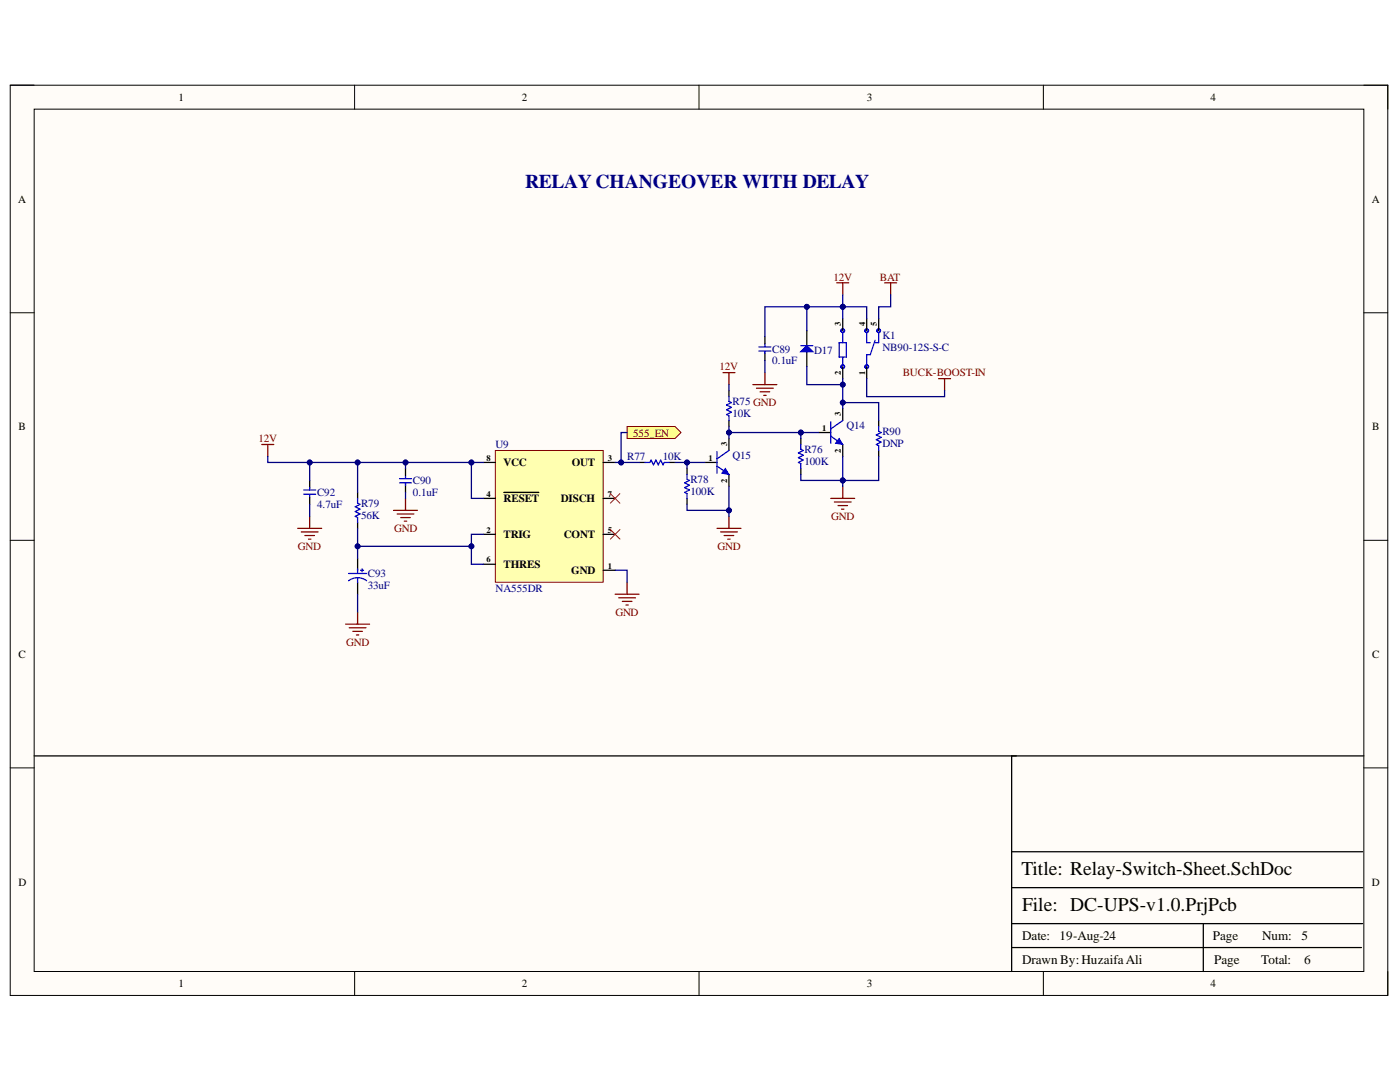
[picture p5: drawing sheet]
<svg xmlns="http://www.w3.org/2000/svg" width="279mm" height="216mm" viewBox="0 0 279 216" stroke-linecap="round" stroke-linejoin="round" font-family="sans-serif">
<path d="M2 17h275v181.6h-275z" fill-rule="evenodd" fill="#fffcf8"/>
<path d="M2 17h275v181.6h-275z" fill="none" stroke="#000" stroke-width=".2"/>
<path d="M6.8 21.8h265.4v172.1h-265.4z" fill-rule="evenodd" fill="#fffcf8"/>
<g fill="none" stroke="#000" stroke-width=".2">
<path d="M2 17h4.8M70.8 17v4.8M139.5 17v4.8M208.2 17v4.8M272.2 17h4.8v4.8M6.8 21.8h265.4v172.1h-265.4zM2 62.4h4.8M272.2 62.4h4.8M2 107.8h4.8M272.2 107.8h4.8M2 153.2h4.8M272.2 153.2h4.8"/>
<path d="M70.8 193.9v4.7M139.5 193.9v4.7M208.2 193.9v4.7M277 193.9v4.7"/>
</g>
<path d="M161 66v3M161 70.2v3M272.2 150.8h-70.3v43.1M201.9 177.1h70M201.9 170h70M201.9 189.1h69.8M201.9 184.3h70M240.1 184.3v9.6" fill="none" stroke="#000" stroke-width=".25"/>
<path d="M159.8 70.2l1.2-1.2 1.2 1.2z" fill="#00f"/>
<path d="M151.5 70.1h2.3M151.5 69.2h2.3M152.6 68.6v.5M152.6 70.1v.4M159.8 70.2l1.2-1.2 1.2 1.2zM159.8 69h2.4" fill="none" stroke="#00f" stroke-width=".25"/>
<path d="M167 56.4h2.4M168.2 56.4v2.4M176.6 56.4h2.3M177.7 56.4v2.4M150.3 76.7h4.7M151 77.5h3.3M151.7 78.2h1.9M152.4 78.9h.5M152.6 74.4v2.3M187.3 75.6h2.4M188.5 75.6v2.3" fill="none" stroke="#800000" stroke-width=".25"/>
<path d="M152.6 67.2v1.4M152.6 70.4v1.6" fill="none" stroke="#000" stroke-width=".25"/>
<path d="M98.9 89.9h21.5v26.3h-21.5z" fill-rule="evenodd" fill="#ffffb0"/>
<path d="M98.9 89.9h21.5v26.3h-21.5z" fill="none" stroke="#800000" stroke-width=".2"/>
<g fill="none" stroke="#000" stroke-width=".25">
<path d="M71.4 98.3v1.1M80.9 93.5v1.4M80.9 96.7v1.6M96.5 92.3h2.4M96.5 99.4h2.4M100.5 98.3h7M120.4 92.3h2.4M120.4 99.4h2.4M163.4 86.3h2.4M168.2 81.5v2.4M168.2 88.7v2.4M71.4 104.2v1.2"/>
<path d="M71.4 111.4v2.4M71.4 116.2v2.4M96.5 106.6h2.4M96.5 112.6h2.4M120.4 106.6h2.4M120.4 113.8h2.4"/>
</g>
<g fill="none" stroke="#00f" stroke-width=".25">
<path d="M71.4 99.4v1l.4 .2-.9 .5 .9 .5-.9 .5 .9 .5-.9 .4 .5 .3v.9M79.7 96.3h2.4M79.7 95.5h2.4M80.9 94.9v.5M80.9 96.3v.5M165.8 87l2.4 1.7M165.8 84.2v4.3M168.2 83.9l-2.4 1.7M69.6 115.9a2.98 2.98 0 0 1 3.6 0M69.6 114.4h3.6M71.4 113.5v.9M71.4 115.3v.9"/>
<path d="M72 113.8h.6M72.3 113.5v.6"/>
</g>
<g fill="none" stroke="#800000" stroke-width=".25">
<path d="M52.2 88.7h2.4M53.4 88.7v2.4M80.9 99.4v2.4M78.5 101.8h4.8M79.3 102.6h3.3M80 103.3h1.9M80.7 104h.5M122.8 118.6h4.7M123.5 119.3h3.3M125.2 116.2v2.4M69 124.5h4.8M69.7 125.3h3.3"/>
<path d="M70.4 126h1.9M71.1 126.7h.5M71.4 122.2v2.3M124.2 120h1.9M124.9 120.7h.5"/>
</g>
<path d="M121.8 98.5l1.9 1.9M123.7 98.5l-1.9 1.9M121.8 105.7l1.9 1.9M123.7 105.7l-1.9 1.9" fill="none" stroke="#f00" stroke-width=".2"/>
<path d="M167.5 87.5l.7 1.2-1.4-.2z" fill="#00f"/>
<path d="M167.5 87.5l.7 1.2-1.4-.2z" fill="none" stroke="#00f" stroke-width=".2"/>
<path d="M165.8 99.4h4.8M168.2 97.1v2.3M166.5 100.2h3.4M167.2 100.9h1.9M167.9 101.6h.5" fill="none" stroke="#800000" stroke-width=".25"/>
<path d="M140.7 92.3h2.4M145.5 87.5v2.4M145.5 94.7v2.4M159.8 87.5v1.2M159.8 93.5v1.2" fill="none" stroke="#000" stroke-width=".25"/>
<path d="M143.1 93l2.4 1.7M143.1 90.1v4.3M145.5 89.9l-2.4 1.7M159.8 88.7v1l.5 .2-1 .5 1 .4-1 .5 1 .5-1 .5 .5 .2v1" fill="none" stroke="#00f" stroke-width=".25"/>
<path d="M144.8 93.5l.7 1.2-1.5-.3z" fill="#00f"/>
<path d="M144.8 93.5l.7 1.2-1.5-.3z" fill="none" stroke="#00f" stroke-width=".2"/>
<path d="M145.5 77.9v1.2M127.5 92.3h1.2M133.5 92.3h1.2M137.1 93.5v1.2M137.1 99.4v1.2M145.5 83.9v1.2" fill="none" stroke="#000" stroke-width=".25"/>
<path d="M145.5 79.1v1l.5 .2-1 .5 1 .5-1 .5 1 .4-1 .5 .5 .3v.9M128.7 92.3h1l.2-.5 .5 1 .5-1 .5 1 .5-1 .4 1 .3-.5h.9M137.1 94.7v.9l.5 .3-1 .4 1 .5-1 .5 1 .5-1 .5 .5 .2v.9" fill="none" stroke="#00f" stroke-width=".25"/>
<path d="M144.3 74.4h2.4M145.5 74.4v2.3M143.1 105.4h4.8M143.8 106.1h3.4M144.5 106.9h1.9M145.2 107.6h.5M145.5 103v2.4" fill="none" stroke="#800000" stroke-width=".25"/>
<path d="M125.2 85.1h9.5l1.2 1.2-1.2 1.2h-9.5z" fill-rule="evenodd" fill="#ffff80"/>
<path d="M125.2 85.1h9.5l1.2 1.2-1.2 1.2h-9.5z" fill="none" stroke="#800000" stroke-width=".2"/>
<path d="M168.2 63.6v2.4M168.2 73.2v2.4M173 63.6v2.4M173 73.2v2.4M175.4 63.6v2.4M61.8 95.9v1.5M61.8 99.2v1.4M175.4 83.9v1.2M175.4 89.9v1.2M6.8 150.8h196.1" fill="none" stroke="#000" stroke-width=".25"/>
<g fill="none" stroke="#00f" stroke-width=".25">
<path d="M167.5 68.4h1.4v2.9h-1.4zM168.2 66.5v1.9M168.2 71.3v1.4M173 66.5v1.9h.7M174.6 67.9l-.9 2.9h-.7v1.9M175.4 66.5v1.9h-.8M60.6 97.8h2.4M60.6 98.6h2.4M61.8 97.3v.5M61.8 98.7v.5M175.4 85.1v1l.4 .2-.9 .5 .9 .5-.9 .4 .9 .5-.9 .5 .5 .2v1"/>
<circle cx="168.2" cy="73.2" r=".36"/>
<circle cx="168.2" cy="66" r=".36"/>
<circle cx="173" cy="73.2" r=".36"/>
<circle cx="173" cy="66" r=".36"/>
<circle cx="175.4" cy="66" r=".36"/>
</g>
<path d="M59.4 105.4h4.8M60.1 106.1h3.4M60.8 106.9h2M61.6 107.6h.4M61.8 103v2.4" fill="none" stroke="#800000" stroke-width=".25"/>
<path d="M152.6 72v2.4M161 73.2v3.5h7.2v-1.1" fill="none" stroke="#000080" stroke-width=".25"/>
<circle cx="168.2" cy="76.7" r=".48" fill="#000080"/>
<circle cx="168.2" cy="76.7" r=".48" fill="none" stroke="#000080" stroke-width=".2"/>
<path d="M177.7 58.8v2.4h-2.3v2.4M161 61.2v4.8M173 75.6v3.5h15.5v-1.2" fill="none" stroke="#000080" stroke-width=".25"/>
<circle cx="161" cy="61.2" r=".48" fill="#000080"/>
<circle cx="161" cy="61.2" r=".48" fill="none" stroke="#000080" stroke-width=".2"/>
<path d="M94.1 92.3v7.1h2.4" fill="none" stroke="#000080" stroke-width=".25"/>
<circle cx="94.1" cy="92.3" r=".48" fill="#000080"/>
<circle cx="94.1" cy="92.3" r=".48" fill="none" stroke="#000080" stroke-width=".2"/>
<path d="M80.9 92.3v1.2" fill="none" stroke="#000080" stroke-width=".25"/>
<circle cx="80.9" cy="92.3" r=".48" fill="#000080"/>
<circle cx="80.9" cy="92.3" r=".48" fill="none" stroke="#000080" stroke-width=".2"/>
<path d="M71.4 92.3v6M80.9 98.3v1.1" fill="none" stroke="#000080" stroke-width=".25"/>
<circle cx="71.4" cy="92.3" r=".48" fill="#000080"/>
<circle cx="71.4" cy="92.3" r=".48" fill="none" stroke="#000080" stroke-width=".2"/>
<path d="M71.4 118.6v3.6M96.5 106.6h-2.4v2.4h-22.7" fill="none" stroke="#000080" stroke-width=".25"/>
<circle cx="94.1" cy="109" r=".48" fill="#000080"/>
<circle cx="94.1" cy="109" r=".48" fill="none" stroke="#000080" stroke-width=".2"/>
<circle cx="71.4" cy="109" r=".48" fill="#000080"/>
<circle cx="71.4" cy="109" r=".48" fill="none" stroke="#000080" stroke-width=".2"/>
<path d="M94.1 109v3.6h2.4" fill="none" stroke="#000080" stroke-width=".25"/>
<circle cx="94.1" cy="109" r=".48" fill="#000080"/>
<circle cx="94.1" cy="109" r=".48" fill="none" stroke="#000080" stroke-width=".2"/>
<path d="M159.8 94.7v1.2h8.4M122.8 113.8h2.4v2.4" fill="none" stroke="#000080" stroke-width=".25"/>
<circle cx="168.2" cy="95.9" r=".48" fill="#000080"/>
<circle cx="168.2" cy="95.9" r=".48" fill="none" stroke="#000080" stroke-width=".2"/>
<path d="M163.4 86.3h-3.6v1.2" fill="none" stroke="#000080" stroke-width=".25"/>
<circle cx="159.8" cy="86.3" r=".48" fill="#000080"/>
<circle cx="159.8" cy="86.3" r=".48" fill="none" stroke="#000080" stroke-width=".2"/>
<path d="M168.2 61.2v2.4" fill="none" stroke="#000080" stroke-width=".25"/>
<circle cx="168.2" cy="61.2" r=".48" fill="#000080"/>
<circle cx="168.2" cy="61.2" r=".48" fill="none" stroke="#000080" stroke-width=".2"/>
<path d="M168.2 58.8v2.4" fill="none" stroke="#000080" stroke-width=".25"/>
<circle cx="168.2" cy="61.2" r=".48" fill="#000080"/>
<circle cx="168.2" cy="61.2" r=".48" fill="none" stroke="#000080" stroke-width=".2"/>
<path d="M145.5 86.3h14.3" fill="none" stroke="#000080" stroke-width=".25"/>
<circle cx="145.5" cy="86.3" r=".48" fill="#000080"/>
<circle cx="145.5" cy="86.3" r=".48" fill="none" stroke="#000080" stroke-width=".2"/>
<circle cx="159.8" cy="86.3" r=".48" fill="#000080"/>
<circle cx="159.8" cy="86.3" r=".48" fill="none" stroke="#000080" stroke-width=".2"/>
<path d="M145.5 76.7v1.2M134.7 92.3h6" fill="none" stroke="#000080" stroke-width=".25"/>
<circle cx="137.1" cy="92.3" r=".48" fill="#000080"/>
<circle cx="137.1" cy="92.3" r=".48" fill="none" stroke="#000080" stroke-width=".2"/>
<path d="M168.2 91.1v6" fill="none" stroke="#000080" stroke-width=".25"/>
<circle cx="168.2" cy="95.9" r=".48" fill="#000080"/>
<circle cx="168.2" cy="95.9" r=".48" fill="none" stroke="#000080" stroke-width=".2"/>
<path d="M173 63.6v-2.4h-20.4v6" fill="none" stroke="#000080" stroke-width=".25"/>
<circle cx="161" cy="61.2" r=".48" fill="#000080"/>
<circle cx="161" cy="61.2" r=".48" fill="none" stroke="#000080" stroke-width=".2"/>
<circle cx="168.2" cy="61.2" r=".48" fill="#000080"/>
<circle cx="168.2" cy="61.2" r=".48" fill="none" stroke="#000080" stroke-width=".2"/>
<path d="M137.1 100.6v1.2h8.4" fill="none" stroke="#000080" stroke-width=".25"/>
<circle cx="145.5" cy="101.8" r=".48" fill="#000080"/>
<circle cx="145.5" cy="101.8" r=".48" fill="none" stroke="#000080" stroke-width=".2"/>
<path d="M137.1 92.3v1.2" fill="none" stroke="#000080" stroke-width=".25"/>
<circle cx="137.1" cy="92.3" r=".48" fill="#000080"/>
<circle cx="137.1" cy="92.3" r=".48" fill="none" stroke="#000080" stroke-width=".2"/>
<path d="M145.5 97.1v5.9" fill="none" stroke="#000080" stroke-width=".25"/>
<circle cx="145.5" cy="101.8" r=".48" fill="#000080"/>
<circle cx="145.5" cy="101.8" r=".48" fill="none" stroke="#000080" stroke-width=".2"/>
<path d="M71.4 105.4v6" fill="none" stroke="#000080" stroke-width=".25"/>
<circle cx="71.4" cy="109" r=".48" fill="#000080"/>
<circle cx="71.4" cy="109" r=".48" fill="none" stroke="#000080" stroke-width=".2"/>
<path d="M125.2 86.3h-1.2v6" fill="none" stroke="#000080" stroke-width=".25"/>
<circle cx="124" cy="92.3" r=".48" fill="#000080"/>
<circle cx="124" cy="92.3" r=".48" fill="none" stroke="#000080" stroke-width=".2"/>
<path d="M122.8 92.3h4.7" fill="none" stroke="#000080" stroke-width=".25"/>
<circle cx="124" cy="92.3" r=".48" fill="#000080"/>
<circle cx="124" cy="92.3" r=".48" fill="none" stroke="#000080" stroke-width=".2"/>
<path d="M61.8 92.3v3.6M61.8 100.6v2.4" fill="none" stroke="#000080" stroke-width=".25"/>
<circle cx="61.8" cy="92.3" r=".48" fill="#000080"/>
<circle cx="61.8" cy="92.3" r=".48" fill="none" stroke="#000080" stroke-width=".2"/>
<path d="M145.5 85.1v2.4" fill="none" stroke="#000080" stroke-width=".25"/>
<circle cx="145.5" cy="86.3" r=".48" fill="#000080"/>
<circle cx="145.5" cy="86.3" r=".48" fill="none" stroke="#000080" stroke-width=".2"/>
<path d="M53.4 91.1v1.2h43.1" fill="none" stroke="#000080" stroke-width=".25"/>
<circle cx="94.1" cy="92.3" r=".48" fill="#000080"/>
<circle cx="94.1" cy="92.3" r=".48" fill="none" stroke="#000080" stroke-width=".2"/>
<circle cx="80.9" cy="92.3" r=".48" fill="#000080"/>
<circle cx="80.9" cy="92.3" r=".48" fill="none" stroke="#000080" stroke-width=".2"/>
<circle cx="71.4" cy="92.3" r=".48" fill="#000080"/>
<circle cx="71.4" cy="92.3" r=".48" fill="none" stroke="#000080" stroke-width=".2"/>
<circle cx="61.8" cy="92.3" r=".48" fill="#000080"/>
<circle cx="61.8" cy="92.3" r=".48" fill="none" stroke="#000080" stroke-width=".2"/>
<path d="M168.2 80.3h7.2v3.6" fill="none" stroke="#000080" stroke-width=".25"/>
<circle cx="168.2" cy="80.3" r=".48" fill="#000080"/>
<circle cx="168.2" cy="80.3" r=".48" fill="none" stroke="#000080" stroke-width=".2"/>
<path d="M175.4 91.1v4.8h-7.2" fill="none" stroke="#000080" stroke-width=".25"/>
<circle cx="168.2" cy="95.9" r=".48" fill="#000080"/>
<circle cx="168.2" cy="95.9" r=".48" fill="none" stroke="#000080" stroke-width=".2"/>
<path d="M168.2 76.7v4.8" fill="none" stroke="#000080" stroke-width=".25"/>
<circle cx="168.2" cy="80.3" r=".48" fill="#000080"/>
<circle cx="168.2" cy="80.3" r=".48" fill="none" stroke="#000080" stroke-width=".2"/>
<circle cx="168.2" cy="76.7" r=".48" fill="#000080"/>
<circle cx="168.2" cy="76.7" r=".48" fill="none" stroke="#000080" stroke-width=".2"/>
<text font-size="3.9" fill="#000080" x="104.8" y="37.5">RELAY CHANGEOVER WITH DELAY</text>
<g font-size="3.9">
<text x="203.8" y="174.6">Title: Relay-Switch-Sheet.SchDoc</text>
<text x="204" y="181.8">File: DC-UPS-v1.0.PrjPcb</text>
</g>
<g font-size="2.6">
<text x="204" y="187.6">Date:</text>
<text x="211.5" y="187.6">19-Aug-24</text>
<text x="242.1" y="187.6">Page</text>
<text x="251.9" y="187.6">Num:</text>
<text x="259.7" y="187.6">5</text>
<text x="204" y="192.4">Drawn By: HuzaifaAli</text>
<text x="242.3" y="192.4">Page</text>
<text x="251.7" y="192.4">Total:</text>
<text x="260.3" y="192.4">6</text>
</g>
<g font-size="2.2">
<text x="35.6" y="20.1">1</text>
<text x="104.1" y="20.1">2</text>
<text x="173" y="20.1">3</text>
<text x="241.6" y="20.1">4</text>
<text x="3.6" y="40.4">A</text>
<text x="273.8" y="40.4">A</text>
<text x="3.7" y="85.8">B</text>
<text x="273.9" y="85.8">B</text>
<text x="100.5" y="93">VCC</text>
<text x="114.1" y="93">OUT</text>
<text x="100.5" y="100.2">RESET</text>
<text x="111.9" y="100.2">DISCH</text>
<text x="100.5" y="107.4">TRIG</text>
<text x="112.5" y="107.4">CONT</text>
<text x="100.5" y="113.4">THRES</text>
<text x="114" y="114.6">GND</text>
<text x="3.7" y="131.3">C</text>
<text x="273.9" y="131.3">C</text>
<text x="3.7" y="176.7">D</text>
<text x="273.8" y="176.7">D</text>
<text x="35.6" y="197">1</text>
<text x="104.1" y="197">2</text>
<text x="173" y="197">3</text>
<text x="241.6" y="197">4</text>
</g>
<g font-size="2.2" fill="#800000">
<text x="166.4" y="56">12V</text>
<text x="175.6" y="56">BAT</text>
<text x="143.6" y="73.9">12V</text>
<text x="180.2" y="75.1">BUCK-BOOST-IN</text>
<text x="51.6" y="88.3">12V</text>
<text x="126.4" y="87.1">555_EN</text>
<text x="78.7" y="106.2">GND</text>
<text x="165.9" y="103.8">GND</text>
<text x="59.5" y="109.8">GND</text>
<text x="143.2" y="109.8">GND</text>
<text x="122.8" y="123">GND</text>
<text x="69.1" y="128.9">GND</text>
</g>
<g font-size="2.2" fill="#000080">
<text x="154.1" y="70.4">C89</text>
<text x="162.5" y="70.7">D17</text>
<text x="176.1" y="67.6">K1</text>
<text x="176.1" y="70">NB90-12S-S-C</text>
<text x="154.1" y="72.7">0.1uF</text>
<text x="146.2" y="80.8">R75 GND</text>
<text x="146.2" y="83.2">10K</text>
<text x="98.9" y="89.5">U9</text>
<text x="168.9" y="85.7">Q14</text>
<text x="176.1" y="86.8">R90</text>
<text x="176.1" y="89.2">DNP</text>
<text x="125.2" y="91.8">R77</text>
<text x="132.3" y="91.8">10K</text>
<text x="146.2" y="91.6">Q15</text>
<text x="160.5" y="90.4">R76</text>
<text x="160.5" y="92.8">100K</text>
<text x="63.3" y="99">C92</text>
<text x="63.3" y="101.4">4.7uF</text>
<text x="72.1" y="101.1">R79</text>
<text x="82.4" y="96.7">C90</text>
<text x="82.4" y="99">0.1uF</text>
<text x="137.8" y="96.4">R78</text>
<text x="137.8" y="98.8">100K</text>
<text x="72.1" y="103.6">56K</text>
<text x="73.4" y="115.2">C93</text>
<text x="73.4" y="117.6">33uF</text>
<text x="98.9" y="118.1">NA555DR</text>
</g>
<g font-size="1.7">
<text x="167.8" y="65" transform="rotate(-90 167.8 65)">3</text>
<text x="172.6" y="65" transform="rotate(-90 172.6 65)">4</text>
<text x="175" y="65" transform="rotate(-90 175 65)">5</text>
<text x="167.8" y="74.9" transform="rotate(-90 167.8 74.9)">2</text>
<text x="172.6" y="74.8" transform="rotate(-90 172.6 74.8)">1</text>
<text x="167.8" y="83" transform="rotate(-90 167.8 83)">3</text>
<text x="145.1" y="89" transform="rotate(-90 145.1 89)">3</text>
<text x="164.1" y="86">1</text>
<text x="97.1" y="91.9">8</text>
<text x="121.3" y="91.9">3</text>
<text x="141.4" y="91.9">1</text>
<text x="167.8" y="90.4" transform="rotate(-90 167.8 90.4)">2</text>
<text x="97.1" y="99.1">4</text>
<text x="121.3" y="99.1">7</text>
<text x="145.1" y="96.4" transform="rotate(-90 145.1 96.4)">2</text>
<text x="97.1" y="106.3">2</text>
<text x="121.3" y="106.3">5</text>
<text x="97.1" y="112.2">6</text>
<text x="121.3" y="113.5">1</text>
</g>
</svg>
